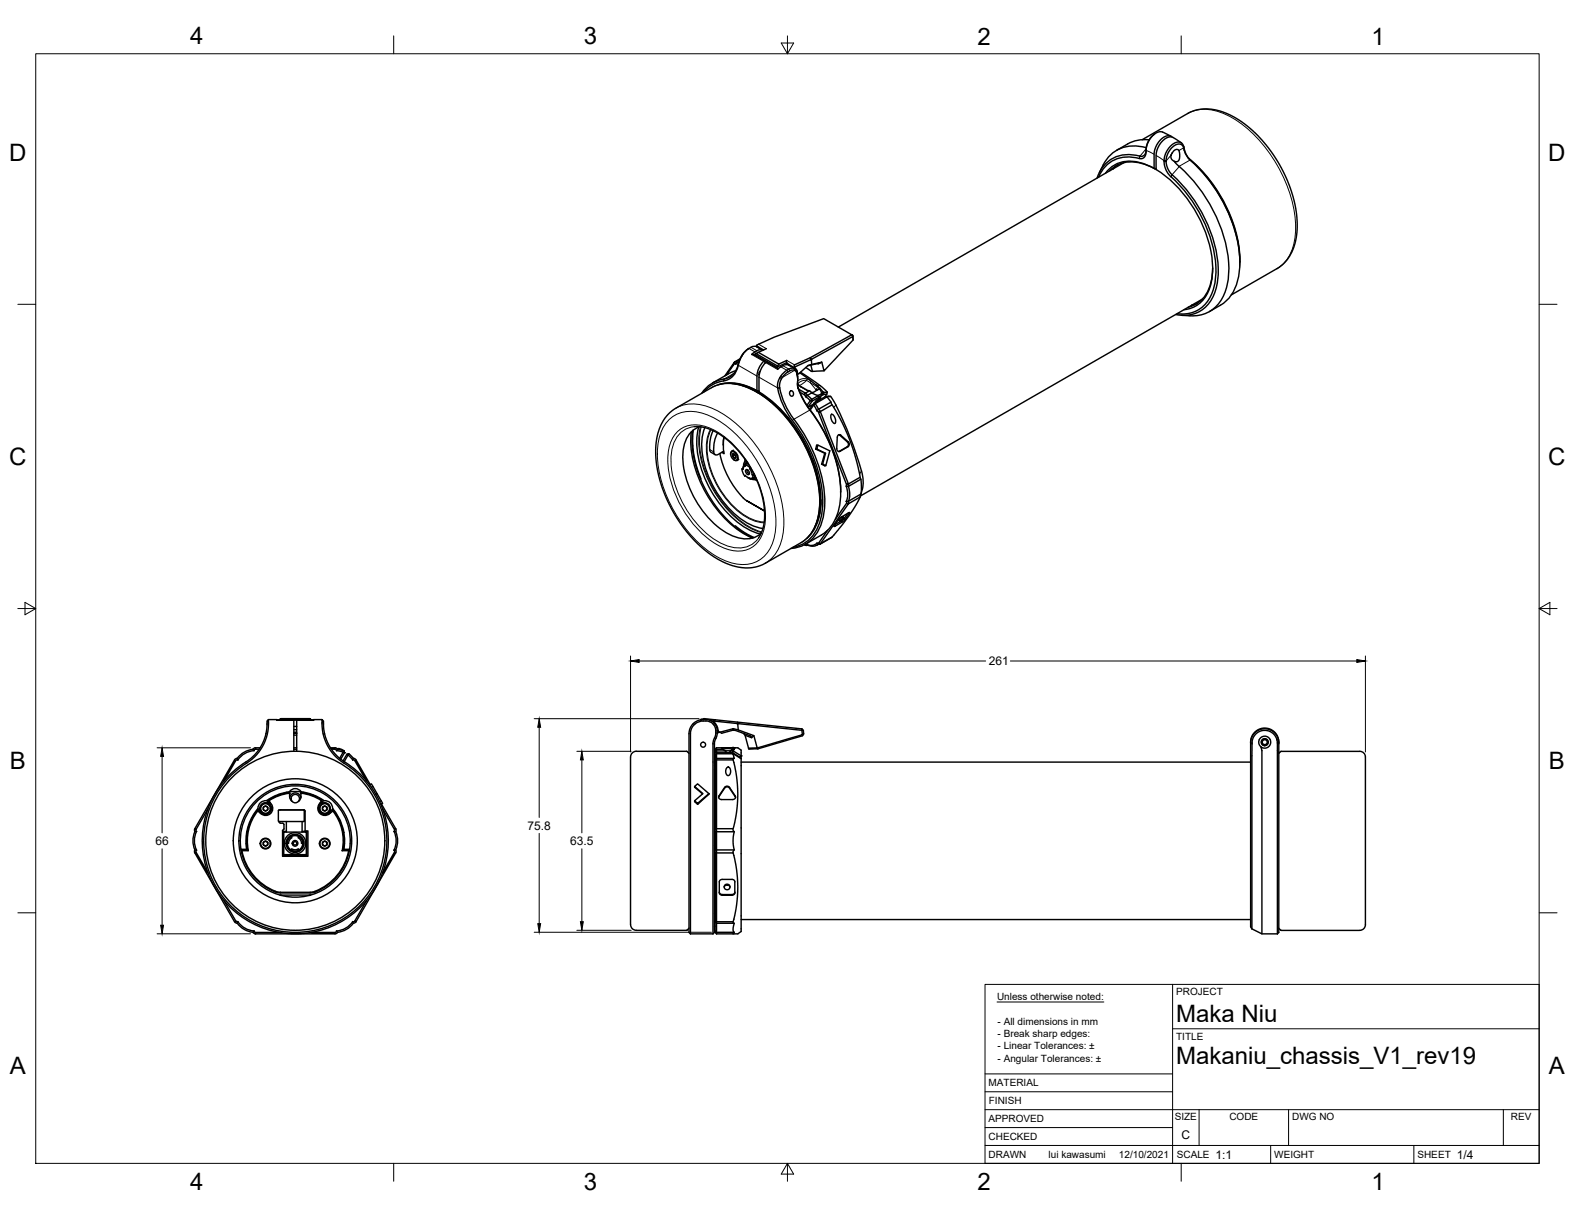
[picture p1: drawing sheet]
<svg xmlns="http://www.w3.org/2000/svg" width="559mm" height="432mm" viewBox="0 0 559 432" stroke-linecap="round" stroke-linejoin="round" font-family="sans-serif">
<!-- layer: Visible -->
<g fill="none" stroke="#000" stroke-width=".51">
<path d="M395 59.8v.1M396.6 58.4l-1.7 1.5M398.8 57.7l-101.4 58.4M400.1 51.1l-3.9 2.2M405.2 49.6l17.3-9.9 3.7-1 2.1-.1 2.7 .3 2.8 .8 3.6 1.6 3.3 2 3 2.4 2.8 2.7 2.7 3 4.8 7.1 2.4 4.8 1.5 3.8 1.9 7.2 .4 6.9-.4 3.7-.8 3-2.3 4.2-2.8 2.7-17 9.8M406.6 53v1.3l-.4 1.3a1.73 1.73 0 0 1-2 .7 11.3 11.3 0 0 0-14.5 6.6M406.6 53.1l-.3 1.6-.7 .7-.7 .1a12.1 12.1 0 0 0-15.7 7.7M406.6 53.3h.1M406.7 52.4a12.3 12.3 0 0 0-15.3 6.1l-1.4 2.8M407.7 49.6a12.6 12.6 0 0 0-7.6 1.5M409.5 59.7a14.1 14.1 0 0 0-14.6-.9l-2.7 2.7M409.7 47.5l-1.1 1-1.1 1.4-.7 1.6-.2 1.8"/>
<path d="M409.8 59.9a13.9 13.9 0 0 0-14.2-.9l-1.9 1.6M415.5 48.4a7.2 7.2 0 0 0-3.9-1.7l-1.6 .6-1.8 1.7-1.1 2.2-.5 2.1M415.8 48.6l-1.2-.5-1.5 .5-1.3 1-1.4 1.9-.9 2.9v5.4l.3 .2 .4-.2M416 54.2l-.2 .3M418.3 53.4l.2 1.4-.2 1.9-.6 .6-1.1-.1 .8 1a53.1 53.1 0 0 1 18.6 36.8 17.6 17.6 0 0 1-5.7 14.7 11.9 11.9 0 0 1-8.1 2.3l-3-.1M418.3 53.4a1.65 1.65 0 0 0-2.6 1.1l-.3 1 .1 .7 1.1 1M419.2 50.7l-3.7-2.1-1.5 .3-1.6 1.1-1.5 2.3-.6 1.8-.1 6.1M410.2 60.2a45.3 45.3 0 0 1 20.1 34.6 15.3 15.3 0 0 1-5.3 13.3 10 10 0 0 1-4.9 1.8M430.2 95.1a14.6 14.6 0 0 1-5.5 12.6l-3.1 1.3M439.9 93.1a51.5 51.5 0 0 0-17.8-36.6 14.8 14.8 0 0 1-2.4-5.1 2.44 2.44 0 0 0-3.9 0l-1.7 2-1 2.6 .1 2.9 1.4 2.9a50.2 50.2 0 0 1 16.8 32.8 17.2 17.2 0 0 1-4.8 14.3 11.1 11.1 0 0 1-9 2.4M302.2 118.8l.4 .2v.4zM302.6 119l.1 1.6"/>
<path d="M423 108.3h-.2M424.9 107.6l-2.2 .7M426.6 106.1l-121.3 69.9M429.1 110.5a15.9 15.9 0 0 0 8.4-6.9 27.9 27.9 0 0 0 1.1-19.9 56.1 56.1 0 0 0-17.2-27.9l-1-1.7-.5-1.6a2.09 2.09 0 0 0-1.7-1.4 2.09 2.09 0 0 0-2 .9l-1.7 2.1-.8 2.6 .4 2.5 1.1 2.1a51.1 51.1 0 0 1 17 34.1 16.7 16.7 0 0 1-5.5 14.4 11.8 11.8 0 0 1-9.6 1.8M254.9 136.5a16.9 16.9 0 0 1 13.7 2.1M257.8 133l2.7-3.9 .1-.6-3.4 4.9M259.8 136.1a20 20 0 0 1 9.1 2.7M260.6 129.1l.5 .1M261.1 131.5l-2.2 .9-6.1 3.5M261.2 128.4l-.2 .8 1.1-.8M261.9 129.2a6.3 6.3 0 0 1-6 5.5 11.4 11.4 0 0 0-7 4.9M261.9 129.1v.1"/>
<path d="M262.4 127.8l-1.1 .6-.7 .1M262.4 127.7l-.6 .3M262.6 127.3l-1.9 1.1M265.7 123.7a8.7 8.7 0 0 0-3.8 5.4M265.7 123.6a9.4 9.4 0 0 0-3.4 4.7l-.2 .6a7.4 7.4 0 0 1-7.2 6.7l-3.3 1.6-2 2M267.8 126.1v-.3l8 4.5v.4M268.2 125.4l.8-.4 7.3 4.2-.4 .7zM268.2 125.4l-.4 .4M268.4 123h.1M268.4 123l-1.1-.1-1.6 .7M268.4 123l2.2 1.2M268.5 122.8l2.4 1.4"/>
<path d="M268.6 122.8l.6 .6M269.1 139.5l-3.6-1.9-4-1.3-3.6-.3-2.9 .5-2.1 .8-13.5 7.8-1.8 1.4-1.6 1.7-1.6 2.8-1.3 4.3-.5 3.6 .1 4.2 .7 4.4 1.3 4.9 1.8 4.5 2.3 4.7 2.9 4.5 3.4 4.3 3.6 3.6 3.4 2.8 4.2 2.5 3.3 1.3 3.6 .8h3.5l2.2-.4 2.4-1 13.1-7.6 2-1.5 2-2.7 1.4-3.1 .9-4.1 .2-3.8M269.2 122.1l5.5-2.5 17.5-6.5 10 5.7-14.8 8.1-5.5 2.6M269.2 122.1l-.8 .4 .1 .3M269.3 138.6l-.4 .3-.3-.2M269.5 139.2h.1M269.7 131.8l-.4 .4v.7M270.6 124.3a4.1 4.1 0 0 0-3.9 1.5l.4-.2 4.2 2.5M271.4 128.9v-.8a4.7 4.7 0 0 0-2.7 4l-.1 6.6M271.7 128.6a8 8 0 0 0-2.4 5.2v5.2a49.3 49.3 0 0 1 22 39.2 16.8 16.8 0 0 1-5 12.7M271.9 123.7l-2.9 1.3M272 128.5l4.1 2.4"/>
<path d="M272 128.5l-.4 .1M275.9 129.9v.2M275.9 130.1l-.1 .2M279.1 128.7l.1-.8-2.9 1.3M279.1 128.7l-3.2 1.4M279.1 128.7l.1 .2 3.1 1.8 .9 2 3.6-3.1 1.2-.3-.2-1.8-5.9 2.8M279.2 131.4a7.1 7.1 0 0 0-3.3 4.8l-.1 .6a25 25 0 0 0 6.5 13.9 46.7 46.7 0 0 1 9.4 30.6 14.2 14.2 0 0 1-7.9 12.2l-2.5 .7M279.3 129l.6 .6M279.5 132a2.07 2.07 0 0 1 2.5-.6l.5 .6 .4 1M279.5 132a5.8 5.8 0 0 0-2.9 5.6 27.8 27.8 0 0 0 6.2 12.7 48.2 48.2 0 0 1 9.7 30.2 15 15 0 0 1-7.9 13.2l-4 .9M279.9 131l-.7 .4M279.9 131l1.2-.4 .7 .1-2-1.2a4.2 4.2 0 0 0-3.9 1.6"/>
<path d="M280.4 138.8a.86 .86 0 0 1 1.1 .7 .86 .86 0 0 1-.9 1l-.5-.8zM281.8 130.7l.9 1.4 .3 2.6M281.9 129.4l-.1 .5 .2 .6M282.8 132.5l.3 .2M282.9 133v.1M282.9 133.1v3.6a13.8 13.8 0 0 0 2.8 6.4 57.7 57.7 0 0 1 12.3 26.9 22 22 0 0 1-3.7 17.4l-2.9 2.4-5.9 3.4M282.9 136.1l.4 1.6M283.1 136.4l3.6 2.2M283.3 137.7a36.3 36.3 0 0 0 6.5 11 47.7 47.7 0 0 1 8.5 26M283.4 138.1l2.4 1.4-.4 .6-1.6-1M283.8 132.3l6 4.6M284 132.1l7 4.7 2.5 2.3"/>
<path d="M285.8 139.5l.6 .8M285.9 130.4l2 1.3M286.7 138.6h.1M286.7 138.6l.7 .2M286.7 138.6l.2 .3-1.1 .6M287.3 138.8l.7 .5-.1 .1-1.5 .9M287.4 126.9l.4 .6 14.8-8.1 .1 1.2-10.3 11-.8-3.1M287.7 129.5l.5 2.3M287.9 139.4l2.4 1M288 139.3l2.2-1a.51 .51 0 0 1 .6-.3 .51 .51 0 0 1 .3 .6l.4 1.1-1.2 .7M289.5 138.3l.5 .1M289.8 136.8l-.2 .2"/>
<path d="M289.9 136.8l-.2 .1M289.9 136.9l1 .8M290 129l.5-.1-3.9 .9M290.4 129.1l1.2-.6-3.6 .8M290.6 137.6v.2M290.7 137.9l.2-.2 1.3 1.6M291.5 139.7l.7-.4v.7l-.9 .5zM292.4 131.6l-4.6 .2M293.4 139.8l-1.2 .2M293.5 139.1l-.1 .7-.7 1M293.5 139.1l-1.3 .2M245.3 153.2a38.9 38.9 0 0 0 9.1 27.6 32.7 32.7 0 0 0 12.6 10.1"/>
<path d="M245.8 152.8l-.2 5.4 1 6 2.3 6.5 2.3 4.6 3.2 4.9 4 4.6 4.4 3.6 4.4 2.4M246 152.6a34.4 34.4 0 0 0 2.7 17.3M246.4 151.4a19.3 19.3 0 0 1 14.2 7.1l3.1 3.6 2.9 4.5 2.3 4.8 1.4 4 .8 3.9 .2 4.9-.6 3.4-1.6 3.3M247.9 151.5a30.8 30.8 0 0 0 4.5 22.7 32.5 32.5 0 0 0 16.1 14.9l1.3 .4M248.3 151.4a9.5 9.5 0 0 0-6 8.9 33.4 33.4 0 0 0 17.1 29.6 9.5 9.5 0 0 0 10.7-.7M250.1 151.7a24 24 0 0 0 1.9 18.7 32 32 0 0 0 15.1 16.1l3.6 1M253 152.8a12.6 12.6 0 0 0-1.1 7.2l1.8 1.3M254.6 153.6a11.6 11.6 0 0 0-1.4 6.7M256.6 157.9l.3-2.7-.3 2.7 .3 3M260.2 159.7l-.6 .4M285.4 140.1l.4 .6M285.8 140.7l1.7 1.4"/>
<path d="M286.4 140.3l-.6 .4M286.4 140.3l1.6 1.4 2.3-1.3M287.4 145.5l1.3-1.8 1.2 2.1M287.5 142.2l.5-.5 .2 .6zM287.5 142.2l-1.2 1.6M288.3 143.6l-.8 .5M288.4 143.5l-1.7 1M288.8 143.1l.4 .1-.5 .5zM289.2 143.2l1.2 2M289.4 159.4l3.2 1.4M289.8 159.3l-.4 .1M289.9 145.8l.5 .4"/>
<path d="M290 142.3l1-.8 .2-.4h-.3a2.36 2.36 0 0 0-1.6 1.6l.2-.1M290.2 157.9l4.2 2.1-1.4 5.2-1.1-.5 1-3.9-3.1-1.5zM290.2 157.9l-.5 .1-.3 1.3M290.3 140.4l.5 .4-2.6 1.5-1.5 2.1M290.4 146.3l.6-.3 10 25.7-.6 .3zM290.4 145.2l-.5 .6M290.4 145.2l.7 .8M291.3 140.5l-.5 .3M292.8 140.7h1.9zM292.8 140.7l-4 2.4-1.5 2.1M293.4 140.8l1.5 1.9 .9 1.8a66.8 66.8 0 0 1 9.8 28.1l-.1 2.3-.3 1.4M293.4 140.8l-4.2 2.4"/>
<path d="M294.7 140.7a111.1 111.1 0 0 1 11.5 29l-.1 3.2-.8 3.1M294.9 142.7l-4.5 2.5M294.9 147.2l.2-.2a2.45 2.45 0 0 1 1.1 3.2 2.55 2.55 0 0 1-1.3-3zM295.2 143.6l-4.2 2.4M297.6 154.3l3.1 2.5a1.16 1.16 0 0 1-.1 1.7l-3 1.7M300.9 156.8l-2.6-2.4-.5-.2-.5 .2-.2 .7-.2 4 .3 .9 .8 .1M301 156.8a1.14 1.14 0 0 1-.1 1.7l-2.9 1.6M255.4 160.9a30.1 30.1 0 0 0 9.5 16.7M256.1 160.5l.8 .5M256.4 160.3l.4 .2M256.8 160.1l-2.4 1.3-.8-.2-.4-.9M259.2 161v.1"/>
<path d="M259.2 161a1.03 1.03 0 0 1 1-1 1.03 1.03 0 0 1 1.1 .8 1.69 1.69 0 0 1 0 2.6l-.7-.1M259.5 160.4a1.9 1.9 0 0 1 2.1 2.5 1.03 1.03 0 0 1-1.1 .4 1.03 1.03 0 0 1-.8-.8l-.5-1.4zM259.9 161.8l.5 .7M260.4 161.1h-.5v.8l.5 .6h.5l.1-.3-.6 .3M260.4 163.2l.1 .1M260.4 161.1l.6 .6M260.4 161.1h-.5v.7M260.7 161.3l.2 .4M260.7 161.4l-.8 .5M261 161.7l-.1 .7-.5 .1M262.1 163l-.6 .4M263.2 166.4l.4-.2v.4z"/>
<path d="M263.3 166.4l.2 1.3 .7 1.2M264.2 165l.2 .4a1 1 0 0 0-.8 1.2M264.2 165l1.2 .4 .8 .7M264.3 162.9v.8M264.4 168.7l-.2 .2M264.5 168.8l-.3 .1M264.5 164.8l-.3 .2M264.6 164.8l-.6 .3-.4 1.1M264.6 163.5l-.6 .8-.2 1M264.7 166.6a1.03 1.03 0 0 1 1 .6 1.03 1.03 0 0 1-.2 1.2l-.6-.3-.3-.7zM264.9 177.6l6.4 3.7-6.2-3.6M264.9 177.6l.1 .1"/>
<path d="M265 163.9l-.6 .6M265.1 177.7h.1M265.1 164.1l-.7 .4M265.2 169.4l.9 .4M265.3 164.4h-.7l-.7 .7M265.4 166.8a.54 .54 0 0 0-.3 .7 .54 .54 0 0 0 .8 .2M265.5 164.7l-.7-.1-.7 .4M266 166.3l.8 2.1M266.3 166.1h-.1M266.3 166.1l-.3 .2 .2-.2M266.8 168.4h.7l-.4 .2zM267.2 168.6l-.4 1.1-.6 .3-.2-.4-1-.3-.6-.6"/>
<path d="M267.5 168.1v.3M267.8 168.8l-.3 .5-.9 .6 1.1 .3 .7-.1M267.9 169.1a1.08 1.08 0 0 1-1.2 .7M268 169.4l-.6 .3 .7-.2M268 170.2l.5 .3M291.3 177.3a20.2 20.2 0 0 1-2.2 9.7M291.5 164.7l1.5 .5M291.9 164.7h-.4M292.6 160.8l-1.1 3.9M292.9 160.8h-.3M300.2 172.4a6.9 6.9 0 0 1 0 5.5M300.2 177.9l.2 .7"/>
<path d="M300.4 171.9l-.2 .5M301 171.7l.1 .7a9.6 9.6 0 0 1-.1 5.5v.8l4.2-2.4M305.2 176.3l-1.6 3-2.2 3.5-5.6 7.1-.7 .8-4.2 2.4M305.2 169.3l-4.2 2.4M305.5 170l-4.5 2.6-.8-.1M305.5 175.3l-4.5 2.6h-.8M260.9 186.5l3.1 2.3 3.6 1.9M285.5 193.3l.6 .2 .3-.1M285.5 193.3l.2 .1M286.5 193.4l-.2 .1M290.1 192.8l.3 .2M290.4 193l-.9 .6-1.1 .2-2-.4"/>
<path d="M290.4 192.8l-.5-.2-.9 .7-1.2 .3-2-.6 .6 .4M290.5 193.1l-.7 .3M291.1 193h-.7M293.6 188.1l-3.2 4.7 .6 .2M295.2 190.6l-4.2 2.4M295.9 186.6v.2l.4-.1M296.4 184.3l4-5.7 .6 .2-10 14.2M298.2 184.5l1.2-.8a1.73 1.73 0 0 1-1.5 1.2zM298.6 183.4l-1.1 .9-1.6 2.3M298.8 185.3l-2.5 1.4M299.4 183.7l-.4-.4-.8 .5-.6 .6 .3 .6M299.9 184.3l-1.1 .9"/>
<path d="M300.8 182.1l-1.7 2.3-2.9 1.8M301.1 182l-2.5 1.4M301.1 182l.4-.1-1.7 2.4M95.2 255.3h3.1v.3M98.3 255.6h5.9v11M98.3 255.4h.8M99.1 255.4v.2h11.3v-.2M99.3 255.2l.3-.2h10.3l.3 .2zM99.3 255.2l-.2 .2M104.2 259.8h1.1M104.2 258.9h1.1M104.2 257.7h1.1"/>
<path d="M110.2 255.2l.2 .2M110.4 255.4h.9M111.3 255.6h-6v11M114.3 255.3h-3v.3M246.4 256.4l-1.5 1.8-.4 2.1v68.5a2.54 2.54 0 0 0 .5 2.5M246.4 256.4a5.3 5.3 0 0 1 7.2 .4l.7 1.5 .2 2-1 3.3v65.2a2.54 2.54 0 0 1-.5 2.5M248.7 255.4h.1M248.7 255.4l1.1-.4 4 .4M252.2 255.7l1.1 .1M253.3 255.8l8.4 .9 .2 2.3-1.7-.5M253.3 255.8l1.1 2 .5 1.6 .6 .4M253.8 255.4l-.5 .4"/>
<path d="M253.8 255.4l30.7 3.2M255.4 259.8l4.8-1.3v.4l6.1 2.2 .4 .6-2.3-.8-.7-.7M255.4 259.8l-.9 .3M260.9 259.1h-1l-3.8 1.1-.7-.4M261.7 256.2v.5l22.8 2.4 .2 1.6-16.1 4.7-1.1-4.4M261.9 259l5.6 2-.8 .7M284.5 258.6l.5 .6-.5-.1zM285 259.2l.1 1.2-.4 .3v.4l.4-.7M79.5 277.1l4.2-7.2-.5-.3-14.1 24.4 .5 .3M84.2 269.1l.1 .6M84.2 269.1l-1 .5M84.4 269.7l-.7 .1"/>
<path d="M89.7 265.9l.4 .4M90.2 266.3a7.5 7.5 0 0 0-5.8 3.4M90.7 265.8h1.2M90.7 265.8l-.6 .5M90.7 265.3l-.9 .6a8 8 0 0 0-5.6 3.2M92.3 265.3h-1.6v.5M104.2 265.8h1.1M104.2 265.3h1.1M104.2 260.2h1.1M104.2 260.8h1.1M117.2 265.3h1.7v.5h-1.3M118.9 265.3l.9 .6 2.2 .5"/>
<path d="M118.9 265.8l.5 .5M119.4 266.3l2.4 .6M119.7 265.8l.5-.2 1.9 .8M119.8 265.9l-.4 .4M121.8 266.9l-1.3 2.2M122 266.4l.2 .7-.4-.2zM122 266.4h.1M122 266.4l.2 .7-1.3 2.3M122.3 270.4a16.3 16.3 0 0 1-7.5-14.6l-.5-.5 .1 3.7a16.4 16.4 0 0 0 7.6 11.8M122.3 270.3a33 33 0 0 1 7.2 49.8 33 33 0 0 1-50.3-.9 33 33 0 0 1 9-49.5 16.2 16.2 0 0 0 6.5-13.7l.5-.7-.1 3.7a16.4 16.4 0 0 1-7.6 11.8 32.5 32.5 0 0 0-7.4 48.7 32.5 32.5 0 0 0 49.3 0 32.5 32.5 0 0 0-7.4-48.7M123.1 267.6l.6-.2-.2 .5zM123.1 267.6l-1.4 2.4"/>
<path d="M123.7 267.4l1.7 1.7M125.2 269.7l-1.7-1.8-1.4 2.4M125.2 269.7l.7 .1M125.3 269.1l-.1 .6M125.4 269.1l.9 .5M130 277.1l-4.1-7.2 .4-.3 5 8.8M131.1 278.5l.7-.4 .5 .9 3.5 6.1-.7 .3M132.3 279l-.5 .3M244.5 267.3l-.8-.7h-18a2.4 2.4 0 0 0-2 3v57.8a2.22 2.22 0 0 0 2 2.7M246.4 279l1.1-.9 4 3.5-4 3.5-1.1-1 3-2.5zM246.4 279v.3M246.5 279.3l2.8 2.4"/>
<path d="M253.5 271.5l.2 .2M253.5 272.9l.2 .3M253.5 267.9l.2 .2M253.7 269.9l.5-.3v24.4l-.5 .3zM253.7 265.8l.5-.5v.6l-.5 .4zM253.7 266.3v.6l.5 .2v-.7l-.5 .5v1M253.7 269.6v.3M254.2 269.1v-1.7l-.5 .5v1.7M254.2 269.1v.5h5.9M254.2 265.3h5.9M254.2 269.1l-.5 .5M254.2 269.1h6.3"/>
<path d="M255.9 265.3h4.9M256.2 265.3l.3 .5-2.3 .1v.5h3.2M256.2 265.3h.1M256.3 265.9l1.1 .5M256.5 265.8l2.1-.2 1.6 .3-1 .5h-1.8M257.1 279.6l-2.1 3.3M257.1 279.4a1.1 1.1 0 0 1 1.7 0l2.2 3.3-.5 .9-4.6 .1-.8-.5v-.8l2-3M257.1 279.6a1.1 1.1 0 0 1 1.7 0M257.4 265.3h.8M257.4 266.4l.6 .7h-3.8v.3h5.9M257.8 272.5a.8 .8 0 0 1 1-.2 .8 .8 0 0 1 .4 .9v1a.85 .85 0 0 1-.9 1 .85 .85 0 0 1-.8-1zM258 267.1h.6"/>
<path d="M258.8 279.6l2.2 3.3M259.2 266.4h.9l-.2 .7h-1.3zM259.9 267.1l2.6 1.5M260.1 267.4l2.9 1.8M260.1 266.4l2.9 1.8M260.1 267.4l.4 1.7-.4 .2v.3a48.1 48.1 0 0 1 0 25l.2 .3a.58 .58 0 0 1 0 1l-.2 2.5 .2 2a1.55 1.55 0 0 1-.2 1.9v.3M260.2 265.9h.3l-.4 .5M260.3 265.6l-.2 .2M260.5 265.5l1.3-.2 1.2 .9v2M260.5 265.6h-.2l.2 .3M260.5 265.5v.1M263 268.2l-.5 .7"/>
<path d="M263 269.2v61.3l-1.2 .8-1.7-.1a.41 .41 0 0 0 .4-.4 .41 .41 0 0 0-.3-.4l-.1-1.2 .4-1.6-.4-.2v-.4a45.4 45.4 0 0 0 0-24.4M263 270.4h180.7M263 268.2v1M263 269.2h.1M264.4 260.9l1.2 4.6M284.7 261.1l-15.8 4.6-.3-.3-3 .1 .1 .3 3.2-.1M443.7 263.6a5 5 0 0 1 5-5 5 5 0 0 1 5 5M447.4 265l-.6-.8-.2-.8a2.12 2.12 0 0 1 2.3-2.2 2.12 2.12 0 0 1 1.9 2.6l-.6 1-.9 .6h-1.1l-.8-.4 .3 1.3v65M453.7 263.6l-.2-1.6-1-1.9-1.5-1.3-1.8-.5-1.7 .2-1.7 .7-1.3 1.4-.7 2-.1 64.2a3.7 3.7 0 0 0 .5 2.8M453.7 263.6v65.2a2.69 2.69 0 0 1-.5 2.5M454.3 266.7l-.6 .6M454.6 266.6h27.8"/>
<path d="M454.6 266.6l-.3 .1M482.4 266.6a2.36 2.36 0 0 1 2 3v57.8a2.19 2.19 0 0 1-2 2.7h-27.8l-.9-.7M69.1 294v1.1M69.6 294.3l.2 .7M69.7 295a7.5 7.5 0 0 0 0 6.6M69.7 295l-.4 .1a6.7 6.7 0 0 0 0 6.5l.4 .1M73.7 287l-4.1 7.3M85.3 299.3l.2 2M85.3 299.3a19.5 19.5 0 0 1 19.5-20.5 19.5 19.5 0 0 1 19.4 20.5M87.3 299.3l.2 2M87.5 295.4l.2 .1M87.9 294.7l-.4 .6"/>
<path d="M91.4 287l.8 .7M91.5 287.7l-.4 .1M91.5 287.7a17 17 0 0 0-3.4 14.1M91.6 287.2a17.3 17.3 0 0 0-3.8 14.4M94.1 284.8h1.8M94.2 284.8a2.5 2.5 0 0 0-2 3.5M94.7 284l.6 .8M95.1 284.8a2.19 2.19 0 0 1 .6 3.6 2.19 2.19 0 0 1-3.5-.6M95.2 284.7h.6M95.4 284.1l.9 1.3M96.3 285.4a2.51 2.51 0 0 1-.3 3.3 2.51 2.51 0 0 1-3.4 0l-1.1-1M98.8 281.9h.7"/>
<path d="M98.8 287.6v3.7M98.8 287.6l.2-.2h8.8l.2 .2-.1 3.8-8.9 .1M98.8 291.3l.2 .2M99 291.5l.3 .5 1.4 .3 .1 1.8M99.3 287.4l8.5-.1 .5 .5M100.7 295.2h8v8h-8zM101.6 295h-1.2v8.5h8.5v-8.5h-1.7M101.6 291.5v3.7M101.8 281.1l-.7 .4M101.9 299.2h.5M102.5 281.2l.2 .3v1.2M102.5 281.2a17.3 17.3 0 0 0-7 2.6l-.1 .3"/>
<path d="M102.7 280.9a17.5 17.5 0 0 0-8.1 3.2 2.76 2.76 0 0 0-3.1 2.8 17.4 17.4 0 0 0-4.2 12.4M102.8 281.4a17 17 0 0 0-7.4 2.7M102.8 282.7l.1 .8 .8 .9M102.8 282.9a2.02 2.02 0 0 1 2-1.6 2.02 2.02 0 0 1 1.9 1.6M103.3 296.9l.2 .3-.7 .7-.4 1.3M103.3 296.8a2.74 2.74 0 0 0-.7 4.2 2.74 2.74 0 0 0 4.2 0 2.74 2.74 0 0 0-.7-4.2M103.3 296.8l1.4-.3 1.4 .3M106 296.9l-.2 .3 .7 .7 .5 1.3M106.8 281.5l-.2 2-.7 .9M106.8 281.4a17 17 0 0 1 7.3 2.7M106.9 280.9a17.4 17.4 0 0 1 8 3.2 2.75 2.75 0 0 1 3.1 2.8 17.8 17.8 0 0 1 4 14.2v.2M106.9 280.9h-4.2"/>
<path d="M106.9 280.9a2.51 2.51 0 0 0-4.2 0M107 299.2h.4M107 281.2l-.2 .3M107 281.2a17.3 17.3 0 0 1 7 2.6l.1 .3M107.2 291.5v3.7M107.5 281.1v.2M108.2 287.8v7h1.1v9h-9.1l.1-9.2 .5-.5M111 282v.3M113.2 285.4a2.51 2.51 0 0 0 .4 3.3 2.51 2.51 0 0 0 3.3 0l1.1-1M113.6 284.8h1.6M113.7 284.7h.6M114.1 284.1l-.9 1.3"/>
<path d="M114.8 284l-.6 .8a2.19 2.19 0 0 0-.6 3.6 2.19 2.19 0 0 0 3.6-.7M115.2 284.8l1.4 .6a3.3 3.3 0 0 1 .6 3.1M116 286.4v.9M116 286.4l-.8-.4-.8 .4v.9l.5 .2 .3 .2 .8-.4M116 286.4a.86 .86 0 0 0-1.3-.2 .86 .86 0 0 0 0 1.3 .86 .86 0 0 0 1.3-.2M117.4 287.7v.6M117.9 287.2a17.3 17.3 0 0 1 3.8 14.4M118 287.7l.4 .1M118.1 287.7a17 17 0 0 1 3.3 14.1M118.1 287l-.9 .8M121.6 294.7l.4 .6M122 295.4l-.2 .1"/>
<path d="M124.2 299.3l-.2 2h-2M133.8 281.6l-.5 .2M135.2 284.1l-.5 .3M135.3 285.3l5.1 8.7M135.8 287l4.2 7.3 .4-.3M139.8 295l.6 .1M139.8 295a7.5 7.5 0 0 1 0 6.6M140 294.3l-.2 .7M140.4 295.1a8 8 0 0 1 0 6.4M140.4 294v1.1M246.4 284.1v.3M246.5 284.4l1 1v-.3"/>
<path d="M251.5 281.6v.2M251.5 281.8l-4 3.6M253.5 299.9l.2 .1M253.7 295l.5 .1v6.5l-.5 .1zM253.7 294.3v.7M253.7 297.2l-.2 .1M254.2 294v1.1h6.3M254.2 294h5.9M69.1 301.6v1M69.8 301.7l-.2 .7M73.7 309.6l-4.1-7.2-.5 .2 14.1 24.4 .5-.2M79.5 319.6l4.2 7.2"/>
<path d="M85.5 301.3h2.3M85.5 301.3a19 19 0 0 0 13.6 15.5h10.9a10 10 0 0 0 5.7-2.3 19.5 19.5 0 0 0 8.3-13.2M85.8 301.6v.2h-.2zM85.8 301.6h2M85.8 301.8a18.6 18.6 0 0 0 13.3 14.8h10.9a9.7 9.7 0 0 0 5.5-2.3 19.3 19.3 0 0 0 8.2-12.5h-2.3M87.5 301.3l.2 .3M87.5 301.3l.1 .3M87.8 301.6l.3 .2h-2.3M99.3 317.6h.2M99.5 317.6h10.5M99.8 317.6v.1M103.3 301.6l.2-.4 1.4 .3 .9-.3 .2 .4"/>
<path d="M109.7 317.6v.1M110.2 317.6h-.1M121.7 301.6l-.3 .2M121.7 301.6h2M121.8 301.3h.2M122 301.3v.3M122 301.3l-.2 .3M123.7 301.6l.3 .2h-.3zM130 319.6l-4.1 7.2 .4 .2M135.8 309.6l4.2-7.2 .4 .2-14.1 24.4M139.8 301.7l.2 .7M140.4 301.6l-.6 .1"/>
<path d="M140.4 301.6v1M253.7 302.4l.5 .2v24.4l-.5-.2zM253.7 301.7v.7M254.2 301.6v1h5.9M254.2 301.6h6.3M255.2 312.9v3.9a.94 .94 0 0 0 1 .8M255.2 316.5a.94 .94 0 0 0 1 .9M256.2 312h3.5a.94 .94 0 0 1 1 .9M256.2 312a.94 .94 0 0 0-1 .9M257 314.6a1.02 1.02 0 0 1 1-.9 1.02 1.02 0 0 1 1 .9M257 314.6v.2M259 314.6v.2"/>
<path d="M260.7 312.9v3.9M260.7 316.8a.94 .94 0 0 1-1 .8h-3.5M260.7 316.5a.94 .94 0 0 1-1 .9h-3.5M83.2 327l1 .6M83.7 326.8l.7 .2M84.2 327.6a8 8 0 0 0 5.6 3.2M84.3 327l-.1 .6M84.4 327a7.5 7.5 0 0 0 5.8 3.3M89.7 330.8l1 .5M90.1 330.3l-.4 .5M90.1 330.3l.6 .5M99 330.8h-8.3v.5"/>
<path d="M110.5 330.8h8.4v.5h-28.2M119.4 330.3l-.5 .5M119.4 330.3l.4 .5M119.8 330.8l-.9 .5M125.2 327a7.5 7.5 0 0 1-5.8 3.3M125.2 327l.1 .6M125.4 327.6a8 8 0 0 1-5.6 3.2M125.9 326.8l-.7 .2M126.3 327l-.9 .6M244.5 329.3l-.9 .8h-17.9M245 331.3v-71a4.5 4.5 0 0 1 4.5-4.5 3.6 3.6 0 0 1 3.7 1.3l.7 1.5 .1 1.8-1 3.3v67.6M245 331.3h8"/>
<path d="M253.7 327.1v3.2l.5 .5M253.7 326.8v.3M253.7 330.3v.5l.5 .5M253.7 323.8l-.2 .3M253.7 325.2l-.2 .2M253.7 327.1l.5 .5M253.7 328.5l-.2 .3M254.2 327.6v3.2M254.2 327v.6M254.2 330.8v.5M254.2 327h5.9M254.2 330.8h6.3"/>
<path d="M254.2 331.3h5.9M254.2 327.6h6.3M263 326.3h180.7M444.2 329.6v-66a4.5 4.5 0 0 1 4.6-4.5 4.5 4.5 0 0 1 4.4 4.6v67.6M444.2 329.6l3.5 1.7h5.5"/>
<circle cx="249.5" cy="264.2" r=".87"/>
<circle cx="448.7" cy="263.3" r="1.13"/>
<circle cx="448.7" cy="263.3" r=".88"/>
<circle cx="448.7" cy="263.3" r="1.26"/>
<circle cx="94.2" cy="299.3" r="1.7"/>
<circle cx="94.2" cy="286.9" r="1.7"/>
<circle cx="94.2" cy="286.9" r=".87"/>
<circle cx="94.2" cy="299.3" r=".86"/>
<circle cx="94.2" cy="286.9" r=".86"/>
<circle cx="94.2" cy="299.3" r="1.89"/>
<circle cx="94.2" cy="286.9" r="1.89"/>
<circle cx="104.7" cy="299.2" r=".62"/>
<circle cx="104.7" cy="299.2" r="1.01"/>
<circle cx="104.7" cy="299.2" r="3"/>
<circle cx="104.7" cy="299.2" r="3.2"/>
<circle cx="104.7" cy="299.2" r="3.8"/>
<circle cx="104.8" cy="298.3" r="31.8"/>
<circle cx="104.8" cy="283.3" r="1.49"/>
<circle cx="104.8" cy="298.3" r="22"/>
<circle cx="104.8" cy="298.3" r="20"/>
<circle cx="115.2" cy="299.3" r=".86"/>
<circle cx="115.2" cy="299.3" r="1.7"/>
<circle cx="115.2" cy="286.9" r="1.7"/>
<circle cx="115.2" cy="286.9" r="1.89"/>
<circle cx="115.2" cy="299.3" r="1.89"/>
<circle cx="257.9" cy="314.9" r=".93"/>
</g>
<g fill="#000" stroke="#000" stroke-width=".35">
<circle cx="287.8" cy="127.5" r=".24"/>
<circle cx="292.2" cy="139.3" r=".24"/>
<circle cx="290.3" cy="140.4" r=".24"/>
<circle cx="293.4" cy="140.8" r=".24"/>
<circle cx="248.7" cy="255.4" r=".24"/>
<circle cx="261.7" cy="256.7" r=".24"/>
<circle cx="260.1" cy="265.3" r=".24"/>
<circle cx="260.1" cy="267.4" r=".24"/>
<circle cx="260.1" cy="266.4" r=".24"/>
<circle cx="268.6" cy="265.4" r=".24"/>
<circle cx="91.5" cy="287.7" r=".24"/>
<circle cx="95.4" cy="284.1" r=".24"/>
<circle cx="102.7" cy="281.5" r=".24"/>
<circle cx="106.8" cy="281.5" r=".24"/>
<circle cx="114.1" cy="284.1" r=".24"/>
<circle cx="118" cy="287.7" r=".24"/>
</g>
<g fill="#000">
<circle cx="293.5" cy="139.1" r=".25"/>
<circle cx="294.7" cy="140.7" r=".25"/>
<circle cx="122.2" cy="267.1" r=".25"/>
<circle cx="262.9" cy="268.2" r=".25"/>
</g>
<!-- layer: Visible Narrow -->
<g fill="none" stroke="#000" stroke-width=".35">
<path d="M404.4 55.4l-.2 .9M406.6 53.3v.4M406.7 53.3l2.8 1.4M406.7 52.8l-2.3 2.6-.1 .9M410.2 55.2l2.8 1.8h.7M413 57.3h.7M415.5 55l-1.8 2.1h-.7M415.5 55h.1M418.4 59.1l-3 3.6M419.9 51.9v.6l-1.6 .9M420 52v.5M420.2 53v.3"/>
<path d="M420.2 53.3v.2M421.4 40.3a14.7 14.7 0 0 1 14.1 .6 47.7 47.7 0 0 1 21.8 26.9 31.6 31.6 0 0 1 .7 21.8 12.2 12.2 0 0 1-4.9 5.7M421.6 56a50.1 50.1 0 0 1 18.4 36.7l-.1 1.8M422.5 56.9l-.3-.1-3.9 2.2M415.9 62l-.5 .7M426.9 61.4a53.6 53.6 0 0 1 10.9 19.2M252.5 137.5a14.7 14.7 0 0 1 14.1 .7 47.7 47.7 0 0 1 21.8 26.8 31.6 31.6 0 0 1 .7 21.8 12.2 12.2 0 0 1-4.9 5.8M260.5 132.4l-3.6 2.1-.2 .6M260.8 136.2l4.2 .9M261.9 129.6l6.7 3.8M261.9 129.1v.6M263.1 126.2l.1 .1"/>
<path d="M263.4 136.8a33.2 33.2 0 0 1 16.6 11.8M263.4 125.8h.1M265.7 123.6l2.2 1.3M266.4 138a43.8 43.8 0 0 1 20.6 22.4 39.2 39.2 0 0 1 3.7 19.9M266.4 123.2l2.2 1.3M266.7 125.8l4.2 2.4M268.6 139.1a49.4 49.4 0 0 1 22.3 38.8M269 138.8l.3 .2M269.1 139.5a48.2 48.2 0 0 1 21.8 37.7M269.2 122.1l2.7 1.6M269.3 133.8l6.6 3.8h.7M271.6 128.6l4.3 2.5"/>
<path d="M276.6 137.7l-.7 .1M276.7 134l.6 .4M277.1 130.2l2.1 1.2 .3 .6M277.7 129.8l2.2 1.2 .3 .6M279.1 127.9l2.8 1.6M281.8 130.7l.1 .7-4.3 2.5-.6-.4M282.1 130.9l.1 .6M282.5 131.5l.3 .2M282.8 132.4l.2 .1M282.9 132.7v.4M283 136.5h.2M283 133.4l-.1 .3"/>
<path d="M283 133.5v.3M283 136.5l1.1 .8M283.2 137.5l-.1 .2M283.3 137.7l-.1 .2M284.1 137.3l2.7 1.6M284.4 137.3h-.3M286.1 135l-1.6 .2-1.1 .6-.3 .6M286.1 135l1.4 .8M286.1 135l-2.5 1.8M286.4 134.5l-1.9-.1-1.5 .8M286.4 134.5l1.2 .5M286.4 134.5l-.3 .5"/>
<path d="M287.5 135.8l2 2.5 .7-1.1M287.5 135.8l2.1 1.2M287.8 135.2l-.3 .6M289.5 136.6l1.5 .2M237.7 148.6a12 12 0 0 1 13-1.5 41.2 41.2 0 0 1 20 20.3 36.2 36.2 0 0 1 3.9 23.6 11.3 11.3 0 0 1-15 8.7 36.8 36.8 0 0 1-19.7-17 40.7 40.7 0 0 1-6.4-25.7 14.1 14.1 0 0 1 4.2-8.4zM239.8 144.8a14.7 14.7 0 0 1 14.2 .7 47.7 47.7 0 0 1 21.8 26.8 31.6 31.6 0 0 1 .7 21.8 12.2 12.2 0 0 1-5 5.8M240.5 153.1a9.9 9.9 0 0 1 10.5-1.5 33.4 33.4 0 0 1 16.9 17 29.6 29.6 0 0 1 3 19.7 9.4 9.4 0 0 1-13.3 6.4 33.4 33.4 0 0 1-17-17.1 29.6 29.6 0 0 1-3-19.7 10.8 10.8 0 0 1 2.9-4.8zM246.4 151.4a9.3 9.3 0 0 0-8.2 9 34.7 34.7 0 0 0 8.7 25.1 21.8 21.8 0 0 0 15.4 8.9 8.2 8.2 0 0 0 6.9-3.5M248.5 151.4a31.1 31.1 0 0 0 4.5 22.4 32.8 32.8 0 0 0 15.9 14.8l1.3 .4M248.8 151.5a30.8 30.8 0 0 0 4.5 22.2 32.5 32.5 0 0 0 15.8 14.7l1.2 .4M251.8 159.5l1.4 .8M252 152.4a19.6 19.6 0 0 0 .6 15.9 28.9 28.9 0 0 0 15.1 16.6l3.4 .6"/>
<path d="M252.3 152.5a19.4 19.4 0 0 0 .5 15.7 28.6 28.6 0 0 0 15 16.4l3.3 .6M287.5 145.5l-6.4 3.7M296.6 143.8l-.8 .7M298.3 154.4l-.3 .1M300.9 158.5h-.3M300.9 156.8h-.2M264.9 177.6l.2 .1M288.4 163.2a33.2 33.2 0 0 1 1.8 20.3M298 160.1l-.3 .1M305.6 167l-.6 1.3M290.9 181.9l-1.4 4.1M296.1 186.4l.2 .3"/>
<path d="M298.4 184.9l.4 .4M299.5 184l.3 .3M301.3 181.9l.1 .2"/>
</g>
<circle cx="415.5" cy="55" r=".11" fill="#000" stroke="#000" stroke-width=".35"/>
<!-- layer: Titleblock -->
<path d="M349.5 349.3h196.6v63.5h-196.6zM416 349.3v63.5M416 365h130.1M349.5 393.7h196.6M425.4 393.7v12.7M457.2 393.7v12.7M533.4 393.7v12.7M349.5 406.4h196.6M349.5 400.1h66.5M450.8 406.4v6.4M501.6 406.4v6.4" fill="none" stroke="#000" stroke-width=".35"/>
<path d="M353.8 355.5h37.8M349.5 387.4h66.5M349.5 381h66.5" fill="none" stroke="#000" stroke-width=".36"/>
<!-- layer: Border -->
<g fill="none" stroke="#000" stroke-width=".35">
<path d="M12.7 19.1h533.4v393.7h-533.4zM139.7 12.7v6.4M277.2 15.3h4.4l-2.2 3.8zM279.4 12.7v6.4M419.1 12.7v6.4M6.3 108h6.4M546.1 108h6.3M6.3 215.9h6.4M8.9 213.7l3.8 2.2-3.8 2.2zM546.1 215.9l3.8 2.2v-4.4l-3.8 2.2h6.3M6.3 323.9h6.4M546.1 323.9h6.3"/>
<path d="M139.7 412.8v6.3M279.4 412.8l2.2 3.8h-4.4zM279.4 412.8v6.3M419.1 412.8v6.3"/>
</g>
<!-- layer: Dimensions -->
<g fill="none" stroke="#000" stroke-width=".35">
<path d="M223.7 232.7v34.1M226.8 234.5h122.9M358.5 234.5h122.9M484.4 232.7v34.1M189.5 255h58.5M191.3 258v32M55.7 265.3h33.2M57.5 268.4v27.1M204.7 266.6h19.2M206.4 269.6v25.9M191.3 295.7v32M57.5 301.2v27.1"/>
<path d="M206.4 301.2v25.8M55.7 331.3h33.2M189.5 330.8h62.9M204.7 330.1h19.2"/>
</g>
<path d="M223.7 234.5l3.1-.5v1zM481.4 234l3 .5-3 .5zM191.3 255l.5 3h-1zM57.5 265.3l.5 3.1h-1zM206.4 266.6l.5 3h-1zM57 328.3h1l-.5 3zM190.8 327.7h1l-.5 3.1zM205.9 327h1l-.5 3.1z" fill="#000" stroke="#000" stroke-width=".35"/>
<g font-size="8.5">
<text x="67.5" y="15.8">4</text>
<text x="207.2" y="15.7">3</text>
<text x="346.9" y="15.8">2</text>
<text x="486.6" y="15.8">1</text>
<text x="3.3" y="57">D</text>
<text x="549.3" y="57">D</text>
<text x="3.3" y="165">C</text>
<text x="549.3" y="165">C</text>
<text x="3.5" y="272.9">B</text>
<text x="549.6" y="272.9">B</text>
<text x="417.3" y="362.5">Maka Niu</text>
<text x="417.3" y="377.5">Makaniu_chassis_V1_rev19</text>
<text x="3.5" y="380.9">A</text>
<text x="549.6" y="380.9">A</text>
<text x="67.5" y="422.2">4</text>
<text x="207.2" y="422.1">3</text>
<text x="346.9" y="422.2">2</text>
<text x="486.6" y="422.2">1</text>
</g>
<g font-size="4.3">
<text x="350.9" y="236">261</text>
<text x="55.2" y="299.8">66</text>
<text x="187.1" y="294.4">75.8</text>
<text x="202.3" y="299.8">63.5</text>
<text x="419.2" y="404.2">C</text>
<text x="431.3" y="411.1">1:1</text>
<text x="516.9" y="411.1">1/4</text>
</g>
<g font-size="3.5">
<text x="417.3" y="353.1">PROJECT</text>
<text x="353.8" y="354.8">Unless otherwise noted:</text>
<text x="353.9" y="363.6">- All dimensions in mm</text>
<text x="353.9" y="368">- Break sharp edges:</text>
<text x="417.3" y="368.8">TITLE</text>
<text x="353.9" y="372.4">- Linear Tolerances: ±</text>
<text x="353.9" y="376.8">- Angular Tolerances: ±</text>
<text x="350.8" y="385.5">MATERIAL</text>
<text x="350.8" y="391.8">FINISH</text>
<text x="350.8" y="398.2">APPROVED</text>
<text x="416.8" y="397.5">SIZE</text>
<text x="436.2" y="397.5">CODE</text>
<text x="458.4" y="397.5">DWG NO</text>
<text x="536.1" y="397.5">REV</text>
<text x="350.8" y="404.5">CHECKED</text>
<text x="350.8" y="410.9">DRAWN</text>
<text x="372" y="410.9">lui kawasumi</text>
<text x="397" y="410.9">12/10/2021</text>
<text x="417.5" y="410.9">SCALE</text>
<text x="452.1" y="410.9">WEIGHT</text>
<text x="502.9" y="410.9">SHEET</text>
</g>
</svg>
